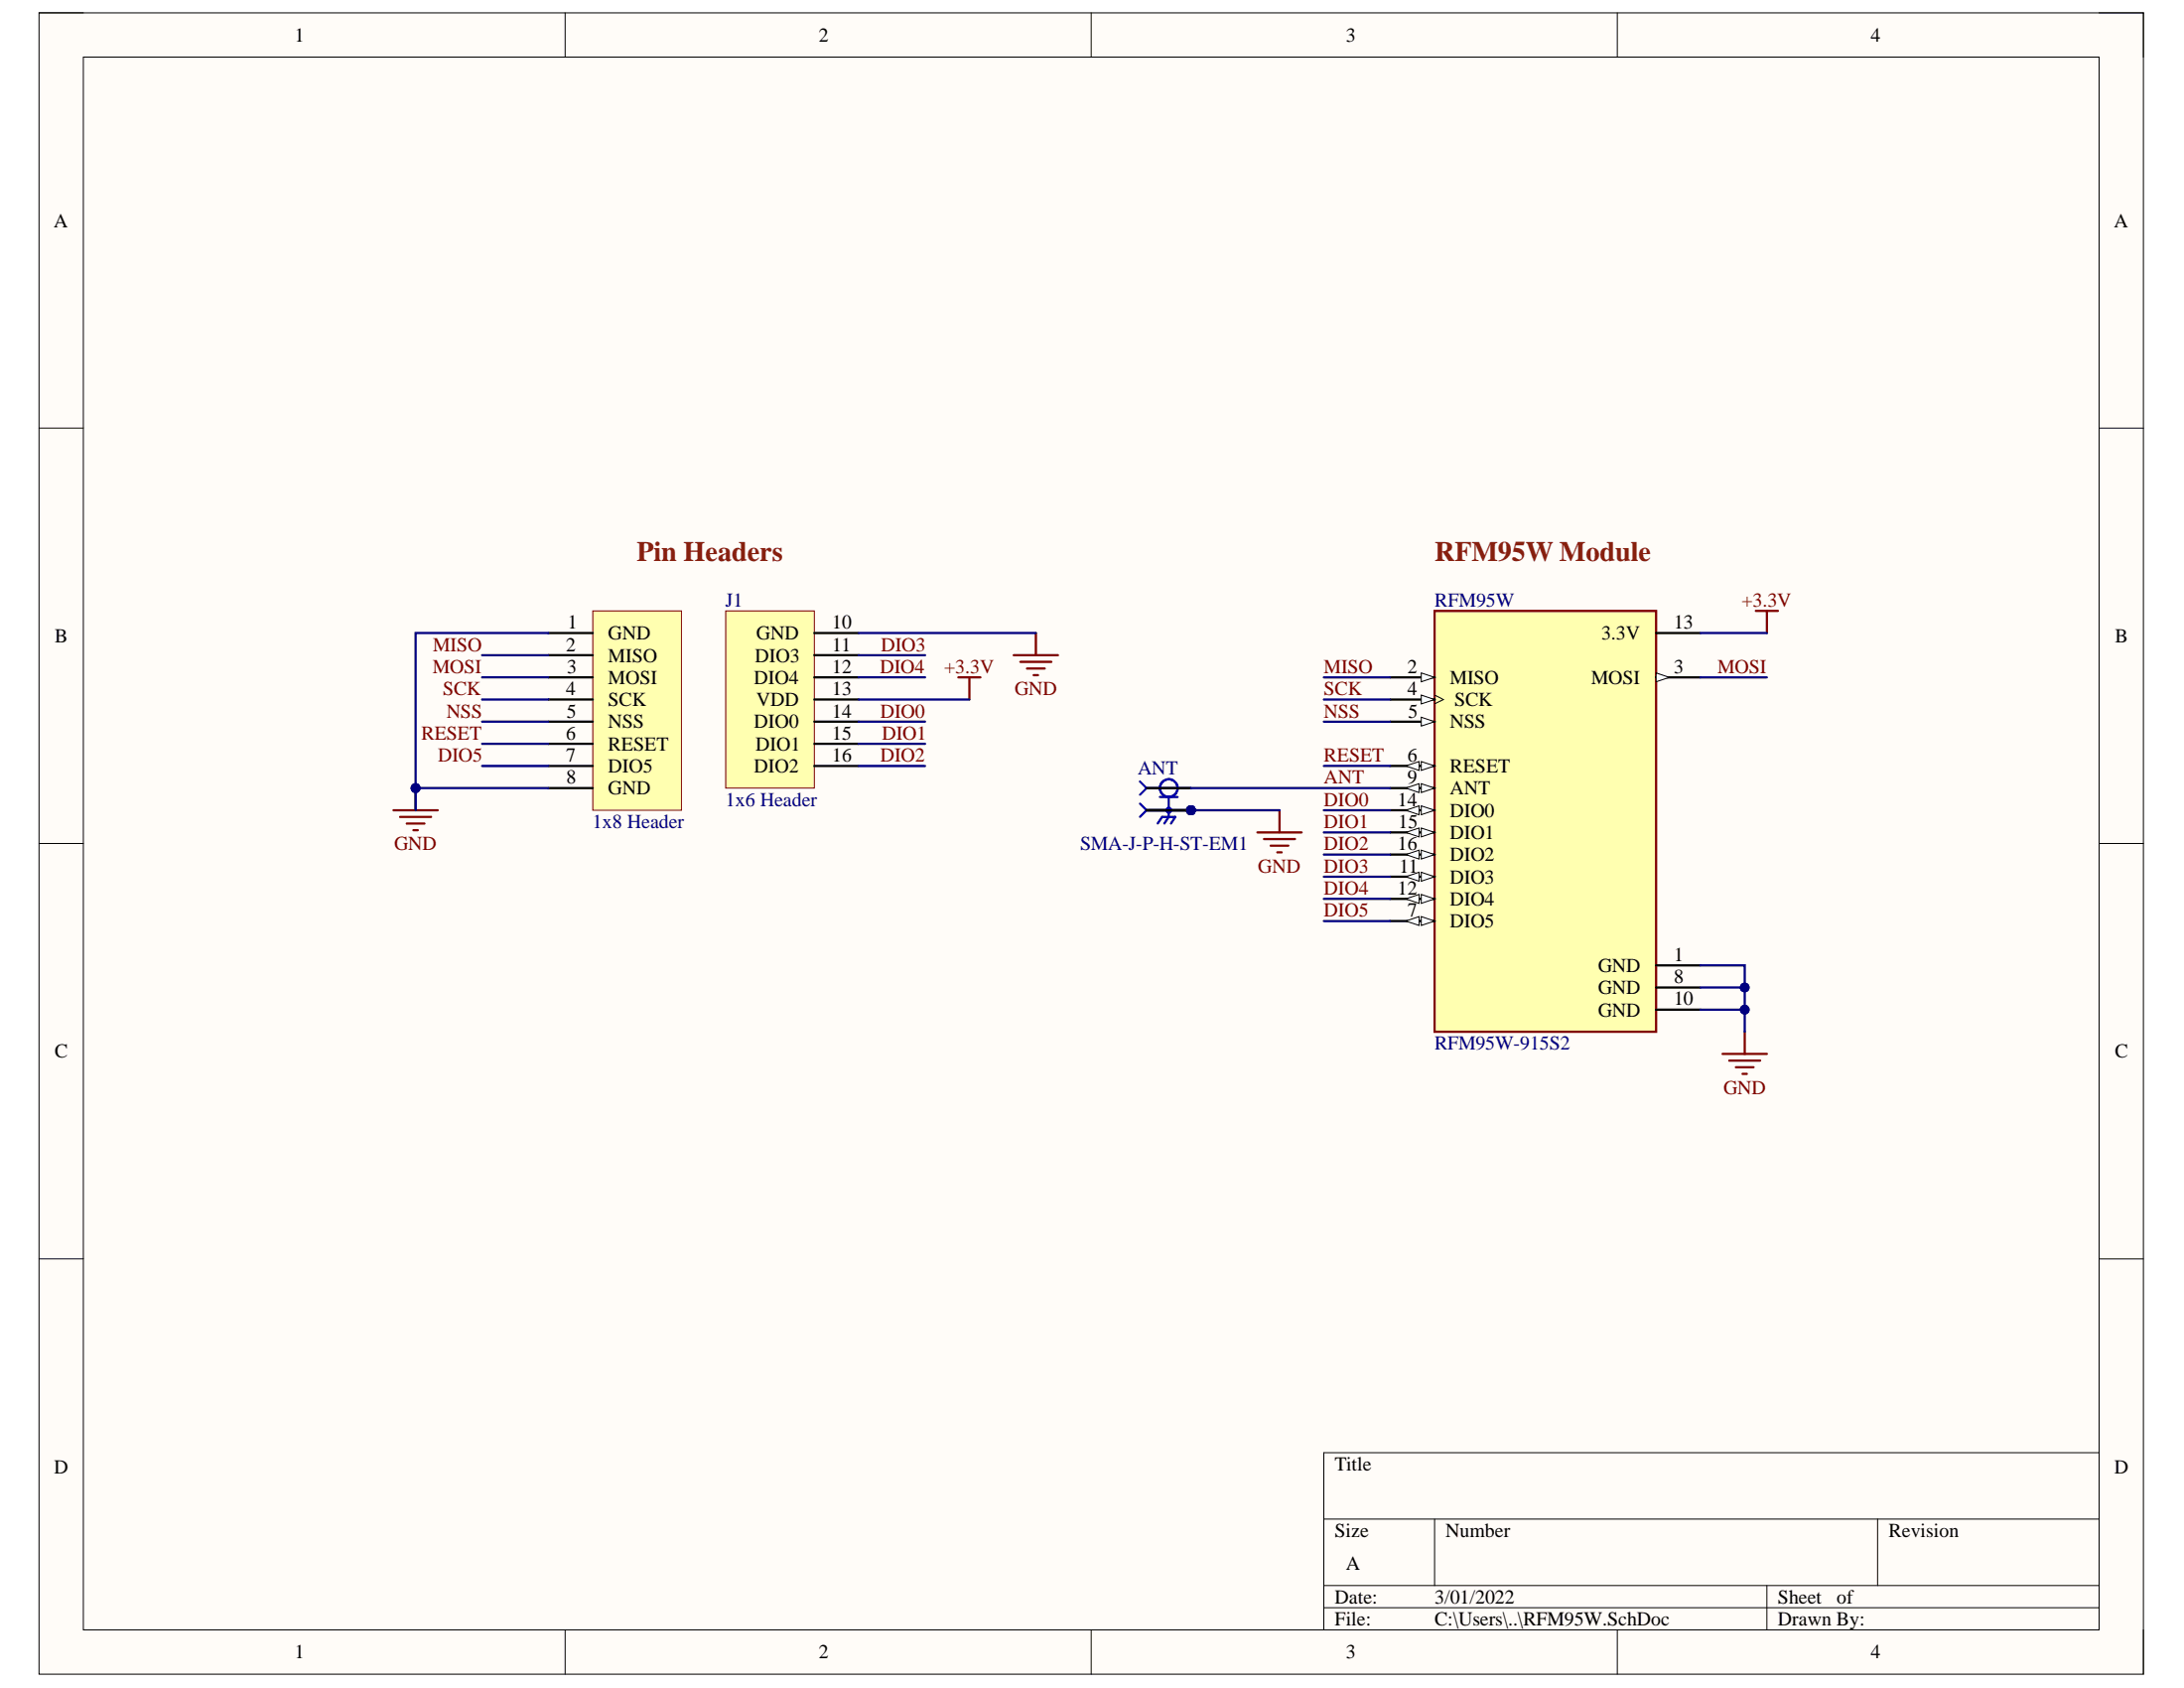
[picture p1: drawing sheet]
<svg xmlns="http://www.w3.org/2000/svg" width="279mm" height="216mm" viewBox="0 0 279 216" stroke-linecap="round" stroke-linejoin="round" font-family="sans-serif">
<path d="M5 1.6h269.2v212.5h-269.2z" fill-rule="evenodd" fill="#fffcf8"/>
<path d="M5 1.6h269.2v212.5h-269.2z" fill="none" stroke="#000" stroke-width=".13"/>
<path d="M10.7 7.3h257.8v201.2h-257.8z" fill-rule="evenodd" fill="#fffcf8"/>
<g fill="none" stroke="#000" stroke-width=".13">
<path d="M5 1.6h5.7M10.7 7.3h257.8v201.2h-257.8zM72.3 1.6v5.7M139.6 1.6v5.7M206.9 1.6v5.7M268.5 1.6h5.7v5.7M5 54.8h5.7M268.5 54.8h5.7M5 107.9h5.7M268.5 107.9h5.7M5 161h5.7M268.5 161h5.7"/>
<path d="M169.4 194.3h99.1M183.5 194.3v8.5M240.2 194.3v8.5M268.5 185.8h-99.1v22.7M72.3 208.5v5.6M139.6 208.5v5.6M169.4 202.8h99.1M169.4 205.6h99.1M206.9 208.5v5.6M226 202.8v5.7M274.2 208.5v5.6"/>
</g>
<path d="M75.8 78.1h11.4v25.5h-11.4z" fill-rule="evenodd" fill="#ffffb0"/>
<path d="M75.8 78.1h11.4v25.5h-11.4z" fill="none" stroke="#800000" stroke-width=".13"/>
<path d="M70.2 86.6h5.6M70.2 89.5h5.6M70.2 92.3h5.6M70.2 95.1h5.6M70.2 98h5.6M70.2 100.8h5.6" fill="none" stroke="#000" stroke-width=".29"/>
<path d="M70.2 81h5.6M70.2 83.8h5.6" fill="none" stroke="#000" stroke-width=".28"/>
<path d="M183.5 78.1h28.4v53.9h-28.4z" fill-rule="evenodd" fill="#ffffb0"/>
<path d="M183.5 78.1h28.4v53.9h-28.4z" fill="none" stroke="#800000" stroke-width=".29"/>
<path d="M177.9 86.6h5.6" fill="none" stroke="#000" stroke-width=".29"/>
<path d="M181.8 86.1l1.7 .5-1.7 .6z" fill="#f8fcff"/>
<path d="M181.8 86.1l1.7 .5-1.7 .6z" fill="none" stroke="#000" stroke-width=".13"/>
<path d="M177.9 89.5h5.6" fill="none" stroke="#000" stroke-width=".29"/>
<path d="M181.8 88.9l1.7 .6-1.7 .5z" fill="#f8fcff"/>
<path d="M181.8 88.9l1.7 .6-1.7 .5zM183.5 88.9l1.2 .6-1.2 .5" fill="none" stroke="#000" stroke-width=".13"/>
<path d="M177.9 92.3h5.6" fill="none" stroke="#000" stroke-width=".29"/>
<path d="M181.8 91.7l1.7 .6-1.7 .6z" fill="#f8fcff"/>
<path d="M181.8 91.7l1.7 .6-1.7 .6z" fill="none" stroke="#000" stroke-width=".13"/>
<path d="M177.9 98h5.6" fill="none" stroke="#000" stroke-width=".29"/>
<path d="M181.8 97.4l1.7 .6-1.7 .5z" fill="#f8fcff"/>
<path d="M181.8 97.4l1.7 .6-1.7 .5z" fill="none" stroke="#000" stroke-width=".13"/>
<path d="M179.8 98l1.7-.6v1.1z" fill="#f8fcff"/>
<path d="M179.8 98l1.7-.6v1.1z" fill="none" stroke="#000" stroke-width=".13"/>
<path d="M177.9 100.8h5.6" fill="none" stroke="#000" stroke-width=".29"/>
<path d="M181.8 100.2l1.7 .6-1.7 .6z" fill="#f8fcff"/>
<path d="M181.8 100.2l1.7 .6-1.7 .6z" fill="none" stroke="#000" stroke-width=".13"/>
<path d="M179.8 100.8l1.7-.6v1.2z" fill="#f8fcff"/>
<path d="M179.8 100.8l1.7-.6v1.2z" fill="none" stroke="#000" stroke-width=".13"/>
<path d="M177.9 103.6h5.6" fill="none" stroke="#000" stroke-width=".29"/>
<path d="M181.8 103.1l1.7 .5-1.7 .6z" fill="#f8fcff"/>
<path d="M181.8 103.1l1.7 .5-1.7 .6z" fill="none" stroke="#000" stroke-width=".13"/>
<path d="M179.8 103.6l1.7-.5v1.1z" fill="#f8fcff"/>
<path d="M179.8 103.6l1.7-.5v1.1z" fill="none" stroke="#000" stroke-width=".13"/>
<path d="M177.9 106.5h5.6" fill="none" stroke="#000" stroke-width=".29"/>
<path d="M181.8 105.9l1.7 .6-1.7 .5z" fill="#f8fcff"/>
<path d="M181.8 105.9l1.7 .6-1.7 .5z" fill="none" stroke="#000" stroke-width=".13"/>
<path d="M179.8 106.5l1.7-.6v1.1z" fill="#f8fcff"/>
<path d="M179.8 106.5l1.7-.6v1.1z" fill="none" stroke="#000" stroke-width=".13"/>
<path d="M177.9 109.3h5.6" fill="none" stroke="#000" stroke-width=".29"/>
<path d="M181.8 108.7l1.7 .6-1.7 .6z" fill="#f8fcff"/>
<path d="M181.8 108.7l1.7 .6-1.7 .6z" fill="none" stroke="#000" stroke-width=".13"/>
<path d="M179.8 109.3l1.7-.6v1.2z" fill="#f8fcff"/>
<path d="M179.8 109.3l1.7-.6v1.2z" fill="none" stroke="#000" stroke-width=".13"/>
<path d="M177.9 112.1h5.6" fill="none" stroke="#000" stroke-width=".29"/>
<path d="M181.8 111.6l1.7 .5-1.7 .6z" fill="#f8fcff"/>
<path d="M181.8 111.6l1.7 .5-1.7 .6z" fill="none" stroke="#000" stroke-width=".13"/>
<path d="M179.8 112.1l1.7-.5v1.1z" fill="#f8fcff"/>
<path d="M179.8 112.1l1.7-.5v1.1z" fill="none" stroke="#000" stroke-width=".13"/>
<path d="M177.9 115h5.6" fill="none" stroke="#000" stroke-width=".29"/>
<path d="M181.8 114.4l1.7 .6-1.7 .5z" fill="#f8fcff"/>
<path d="M181.8 114.4l1.7 .6-1.7 .5z" fill="none" stroke="#000" stroke-width=".13"/>
<path d="M179.8 115l1.7-.6v1.1z" fill="#f8fcff"/>
<path d="M179.8 115l1.7-.6v1.1z" fill="none" stroke="#000" stroke-width=".13"/>
<path d="M177.9 117.8h5.6" fill="none" stroke="#000" stroke-width=".29"/>
<path d="M181.8 117.2l1.7 .6-1.7 .6z" fill="#f8fcff"/>
<path d="M181.8 117.2l1.7 .6-1.7 .6z" fill="none" stroke="#000" stroke-width=".13"/>
<path d="M179.8 117.8l1.7-.6v1.2z" fill="#f8fcff"/>
<path d="M179.8 117.8l1.7-.6v1.2z" fill="none" stroke="#000" stroke-width=".13"/>
<path d="M211.9 81h5.6M211.9 86.6h5.6" fill="none" stroke="#000" stroke-width=".29"/>
<path d="M211.9 86.1l1.7 .5-1.7 .6z" fill="#f8fcff"/>
<path d="M211.9 86.1l1.7 .5-1.7 .6z" fill="none" stroke="#000" stroke-width=".13"/>
<path d="M211.9 123.5h5.6M211.9 126.3h5.6M211.9 129.1h5.6" fill="none" stroke="#000" stroke-width=".29"/>
<path d="M224.6 78.1h2.9M226 78.1v2.9M220.4 134.8h5.6M221.2 135.7h4M222.1 136.5h2.2M222.9 137.3h.6M223.2 132v2.8" fill="none" stroke="#800000" stroke-width=".29"/>
<path d="M92.8 78.1h11.4v22.7h-11.4z" fill-rule="evenodd" fill="#ffffb0"/>
<path d="M92.8 78.1h11.4v22.7h-11.4z" fill="none" stroke="#800000" stroke-width=".13"/>
<path d="M104.2 92.3h5.6M104.2 98h5.6M104.2 95.1h5.6M104.2 89.5h5.6M104.2 86.6h5.6M104.2 83.8h5.6M104.2 81h5.6" fill="none" stroke="#000" stroke-width=".29"/>
<path d="M129.7 83.8h5.6M130.5 84.7h4M131.4 85.5h2.2M132.2 86.4h.6M132.5 81v2.8M160.9 106.5h5.6M161.7 107.3h4M162.6 108.2h2.2M163.4 109h.6M163.7 103.6v2.9" fill="none" stroke="#800000" stroke-width=".29"/>
<circle cx="152.4" cy="103.6" r=".57" fill="#000080"/>
<circle cx="152.4" cy="103.6" r=".57" fill="none" stroke="#000080" stroke-width=".13"/>
<circle cx="152.4" cy="103.6" r=".57" fill="#000080"/>
<circle cx="152.4" cy="103.6" r=".57" fill="none" stroke="#000080" stroke-width=".13"/>
<circle cx="152.4" cy="103.6" r=".57" fill="#000080"/>
<circle cx="152.4" cy="103.6" r=".57" fill="none" stroke="#000080" stroke-width=".13"/>
<circle cx="152.4" cy="103.6" r=".57" fill="#000080"/>
<circle cx="152.4" cy="103.6" r=".57" fill="none" stroke="#000080" stroke-width=".13"/>
<g fill="none" stroke="#00f" stroke-width=".29">
<path d="M145.8 100l.9 .8M145.8 102.8l.9 .8M146.7 103.6h5.7M146.7 100.8l-.9 .9M146.7 100.8h5.7M146.7 103.6l-.9 .9M148.1 105.3l.6-.8h1.7l-.6 .8M148.4 101.9h2.3M149.5 101.9v2.6l-.5 .8"/>
<circle cx="149.5" cy="103.6" r=".28"/>
<circle cx="149.5" cy="100.8" r="1.13"/>
</g>
<path d="M146.7 100.8h5.7M146.7 103.6h5.7" fill="none" stroke="#000" stroke-width=".29"/>
<circle cx="152.4" cy="103.6" r=".57" fill="#000080"/>
<circle cx="152.4" cy="103.6" r=".57" fill="none" stroke="#000080" stroke-width=".13"/>
<path d="M146.7 103.6h5.7" fill="none" stroke="#000" stroke-width=".29"/>
<circle cx="152.4" cy="103.6" r=".57" fill="#000080"/>
<circle cx="152.4" cy="103.6" r=".57" fill="none" stroke="#000080" stroke-width=".13"/>
<path d="M146.7 103.6h5.7" fill="none" stroke="#000" stroke-width=".29"/>
<circle cx="152.4" cy="103.6" r=".57" fill="#000080"/>
<circle cx="152.4" cy="103.6" r=".57" fill="none" stroke="#000080" stroke-width=".13"/>
<path d="M146.7 103.6h5.7" fill="none" stroke="#000" stroke-width=".29"/>
<circle cx="152.4" cy="103.6" r=".57" fill="#000080"/>
<circle cx="152.4" cy="103.6" r=".57" fill="none" stroke="#000080" stroke-width=".13"/>
<path d="M50.3 103.6h5.7M51.2 104.5h4M52 105.3h2.3M52.9 106.2h.6M53.2 100.8v2.8" fill="none" stroke="#800000" stroke-width=".29"/>
<circle cx="53.2" cy="100.8" r=".57" fill="#000080"/>
<circle cx="53.2" cy="100.8" r=".57" fill="none" stroke="#000080" stroke-width=".13"/>
<path d="M122.6 86.6h2.8M124 86.6v2.9" fill="none" stroke="#800000" stroke-width=".29"/>
<path d="M152.4 103.6h11.3" fill="none" stroke="#000080" stroke-width=".29"/>
<circle cx="152.4" cy="103.6" r=".57" fill="#000080"/>
<circle cx="152.4" cy="103.6" r=".57" fill="none" stroke="#000080" stroke-width=".13"/>
<path d="M61.7 89.5h8.5M61.7 98h8.5M61.7 95.1h8.5M169.4 98h8.5M53.2 100.8h17M152.4 100.8h25.5M169.4 117.8h8.5" fill="none" stroke="#000080" stroke-width=".29"/>
<circle cx="53.2" cy="100.8" r=".57" fill="#000080"/>
<circle cx="53.2" cy="100.8" r=".57" fill="none" stroke="#000080" stroke-width=".13"/>
<g fill="none" stroke="#000080" stroke-width=".29">
<path d="M61.7 86.6h8.5M61.7 92.3h8.5M109.8 81h22.7M109.8 98h8.5M109.8 95.1h8.5M109.8 89.5h14.2M109.8 92.3h8.5M169.4 86.6h8.5M169.4 89.5h8.5M169.4 92.3h8.5M217.5 81h8.5M217.5 86.6h8.5"/>
<path d="M169.4 109.3h8.5M169.4 106.5h8.5M169.4 103.6h8.5M217.5 123.5h5.7v2.8"/>
</g>
<path d="M61.7 83.8h8.5" fill="none" stroke="#000080" stroke-width=".28"/>
<circle cx="223.2" cy="126.3" r=".57" fill="#000080"/>
<circle cx="223.2" cy="126.3" r=".57" fill="none" stroke="#000080" stroke-width=".13"/>
<path d="M109.8 86.6h8.5M109.8 83.8h8.5M169.4 115h8.5M169.4 112.1h8.5M217.5 126.3h5.7v2.8h-5.7" fill="none" stroke="#000080" stroke-width=".29"/>
<circle cx="223.2" cy="129.1" r=".57" fill="#000080"/>
<circle cx="223.2" cy="129.1" r=".57" fill="none" stroke="#000080" stroke-width=".13"/>
<circle cx="223.2" cy="126.3" r=".57" fill="#000080"/>
<circle cx="223.2" cy="126.3" r=".57" fill="none" stroke="#000080" stroke-width=".13"/>
<path d="M223.2 129.1v2.9" fill="none" stroke="#000080" stroke-width=".29"/>
<circle cx="223.2" cy="129.1" r=".57" fill="#000080"/>
<circle cx="223.2" cy="129.1" r=".57" fill="none" stroke="#000080" stroke-width=".13"/>
<path d="M70.2 81h-17v22.6" fill="none" stroke="#000080" stroke-width=".29"/>
<circle cx="53.2" cy="100.8" r=".57" fill="#000080"/>
<circle cx="53.2" cy="100.8" r=".57" fill="none" stroke="#000080" stroke-width=".13"/>
<g font-size="3.6" fill="#85200c">
<text x="81.5" y="71.7">Pin Headers</text>
<text x="183.5" y="71.7">RFM95W Module</text>
</g>
<g font-size="2.5">
<text x="37.7" y="5.3">1</text>
<text x="104.8" y="5.3">2</text>
<text x="172.2" y="5.3">3</text>
<text x="239.3" y="5.3">4</text>
<text x="6.9" y="29.1">A</text>
<text x="270.4" y="29.1">A</text>
<text x="7" y="82.2">B</text>
<text x="72.4" y="83.3">2</text>
<text x="72.6" y="80.4">1</text>
<text x="77.8" y="81.8">GND</text>
<text x="96.8" y="81.8">GND</text>
<text x="106.5" y="83.3">11</text>
<text x="106.5" y="80.4">10</text>
<text x="204.9" y="81.8">3.3V</text>
<text x="214.1" y="80.4">13</text>
<text x="270.6" y="82.2">B</text>
<text x="72.4" y="88.9">4</text>
<text x="72.5" y="86.1">3</text>
<text x="77.8" y="87.5">MOSI</text>
<text x="77.8" y="84.7">MISO</text>
<text x="96.5" y="87.5">DIO4</text>
<text x="96.6" y="84.7">DIO3</text>
<text x="106.5" y="88.9">13</text>
<text x="106.5" y="86.1">12</text>
<text x="180.1" y="86.1">2</text>
<text x="180.1" y="88.9">4</text>
<text x="185.5" y="87.5">MISO</text>
<text x="203.6" y="87.5">MOSI</text>
<text x="214.1" y="86.1">3</text>
<text x="72.4" y="94.6">6</text>
<text x="72.5" y="91.8">5</text>
<text x="77.8" y="90.3">SCK</text>
<text x="77.8" y="93.2">NSS</text>
<text x="77.8" y="96">RESET</text>
<text x="96.5" y="93.2">DIO0</text>
<text x="96.7" y="96">DIO1</text>
<text x="96.8" y="90.3">VDD</text>
<text x="106.5" y="91.8">14</text>
<text x="106.5" y="94.6">15</text>
<text x="180.2" y="91.8">5</text>
<text x="185.5" y="93.2">NSS</text>
<text x="186.1" y="90.3">SCK</text>
<text x="72.4" y="97.4">7</text>
<text x="72.4" y="100.3">8</text>
<text x="77.8" y="101.7">GND</text>
<text x="77.8" y="98.8">DIO5</text>
<text x="96.5" y="98.8">DIO2</text>
<text x="106.5" y="97.4">16</text>
<text x="180.1" y="97.4">6</text>
<text x="180.1" y="100.3">9</text>
<text x="185.5" y="98.8">RESET</text>
<text x="185.5" y="101.7">ANT</text>
<text x="178.8" y="103.1">14</text>
<text x="178.9" y="105.9">15</text>
<text x="185.5" y="104.5">DIO0</text>
<text x="185.5" y="107.3">DIO1</text>
<text x="178.8" y="108.8">16</text>
<text x="179" y="111.6">11</text>
<text x="185.5" y="110.2">DIO2</text>
<text x="185.5" y="113">DIO3</text>
<text x="178.8" y="114.4">12</text>
<text x="180.1" y="117.2">7</text>
<text x="185.5" y="115.8">DIO4</text>
<text x="185.5" y="118.7">DIO5</text>
<text x="204.4" y="124.3">GND</text>
<text x="214.1" y="122.9">1</text>
<text x="214.1" y="125.7">8</text>
<text x="204.4" y="127.2">GND</text>
<text x="204.4" y="130">GND</text>
<text x="214.1" y="128.6">10</text>
<text x="7" y="135.3">C</text>
<text x="270.6" y="135.3">C</text>
<text x="6.9" y="188.4">D</text>
<text x="170.8" y="188.1">Title</text>
<text x="270.5" y="188.4">D</text>
<text x="170.8" y="196.6">Size</text>
<text x="184.9" y="196.6">Number</text>
<text x="241.6" y="196.6">Revision</text>
<text x="172.2" y="200.8">A</text>
<text x="170.8" y="205.1">Date:</text>
<text x="170.8" y="207.9">File:</text>
<text x="183.5" y="205.1">3/01/2022</text>
<text x="183.5" y="207.9">C:\Users\..\RFM95W.SchDoc</text>
<text x="227.5" y="205.1">Sheet</text>
<text x="227.5" y="207.9">Drawn By:</text>
<text x="235" y="205.1">of</text>
<text x="37.7" y="212.1">1</text>
<text x="104.8" y="212.1">2</text>
<text x="172.2" y="212.1">3</text>
<text x="239.3" y="212.1">4</text>
</g>
<g font-size="2.5" fill="#000080">
<text x="92.8" y="77.6">J1</text>
<text x="183.5" y="77.6">RFM95W</text>
<text x="145.5" y="99.1">ANT</text>
<text x="75.8" y="105.9">1x8 Header</text>
<text x="92.8" y="103.1">1x6 Header</text>
<text x="138.2" y="108.8">SMA-J-P-H-ST-EM1</text>
<text x="183.5" y="134.2">RFM95W-915S2</text>
</g>
<g font-size="2.5" fill="#800000">
<text x="222.8" y="77.6">+3.3V</text>
<text x="55.4" y="83.3">MISO</text>
<text x="112.7" y="83.3">DIO3</text>
<text x="55.3" y="86.1">MOSI</text>
<text x="56.7" y="88.9">SCK</text>
<text x="112.6" y="86.1">DIO4</text>
<text x="120.8" y="86.1">+3.3V</text>
<text x="129.8" y="88.9">GND</text>
<text x="169.4" y="86.1">MISO</text>
<text x="169.4" y="88.9">SCK</text>
<text x="219.7" y="86.1">MOSI</text>
<text x="53.9" y="94.6">RESET</text>
<text x="57.1" y="91.8">NSS</text>
<text x="112.6" y="91.8">DIO0</text>
<text x="112.8" y="94.6">DIO1</text>
<text x="169.4" y="91.8">NSS</text>
<text x="56" y="97.4">DIO5</text>
<text x="112.6" y="97.4">DIO2</text>
<text x="169.4" y="100.3">ANT</text>
<text x="169.4" y="97.4">RESET</text>
<text x="169.4" y="105.9">DIO1</text>
<text x="169.4" y="103.1">DIO0</text>
<text x="50.4" y="108.8">GND</text>
<text x="160.9" y="111.6">GND</text>
<text x="169.4" y="108.8">DIO2</text>
<text x="169.4" y="111.6">DIO3</text>
<text x="169.4" y="117.2">DIO5</text>
<text x="169.4" y="114.4">DIO4</text>
<text x="220.5" y="139.9">GND</text>
</g>
</svg>
